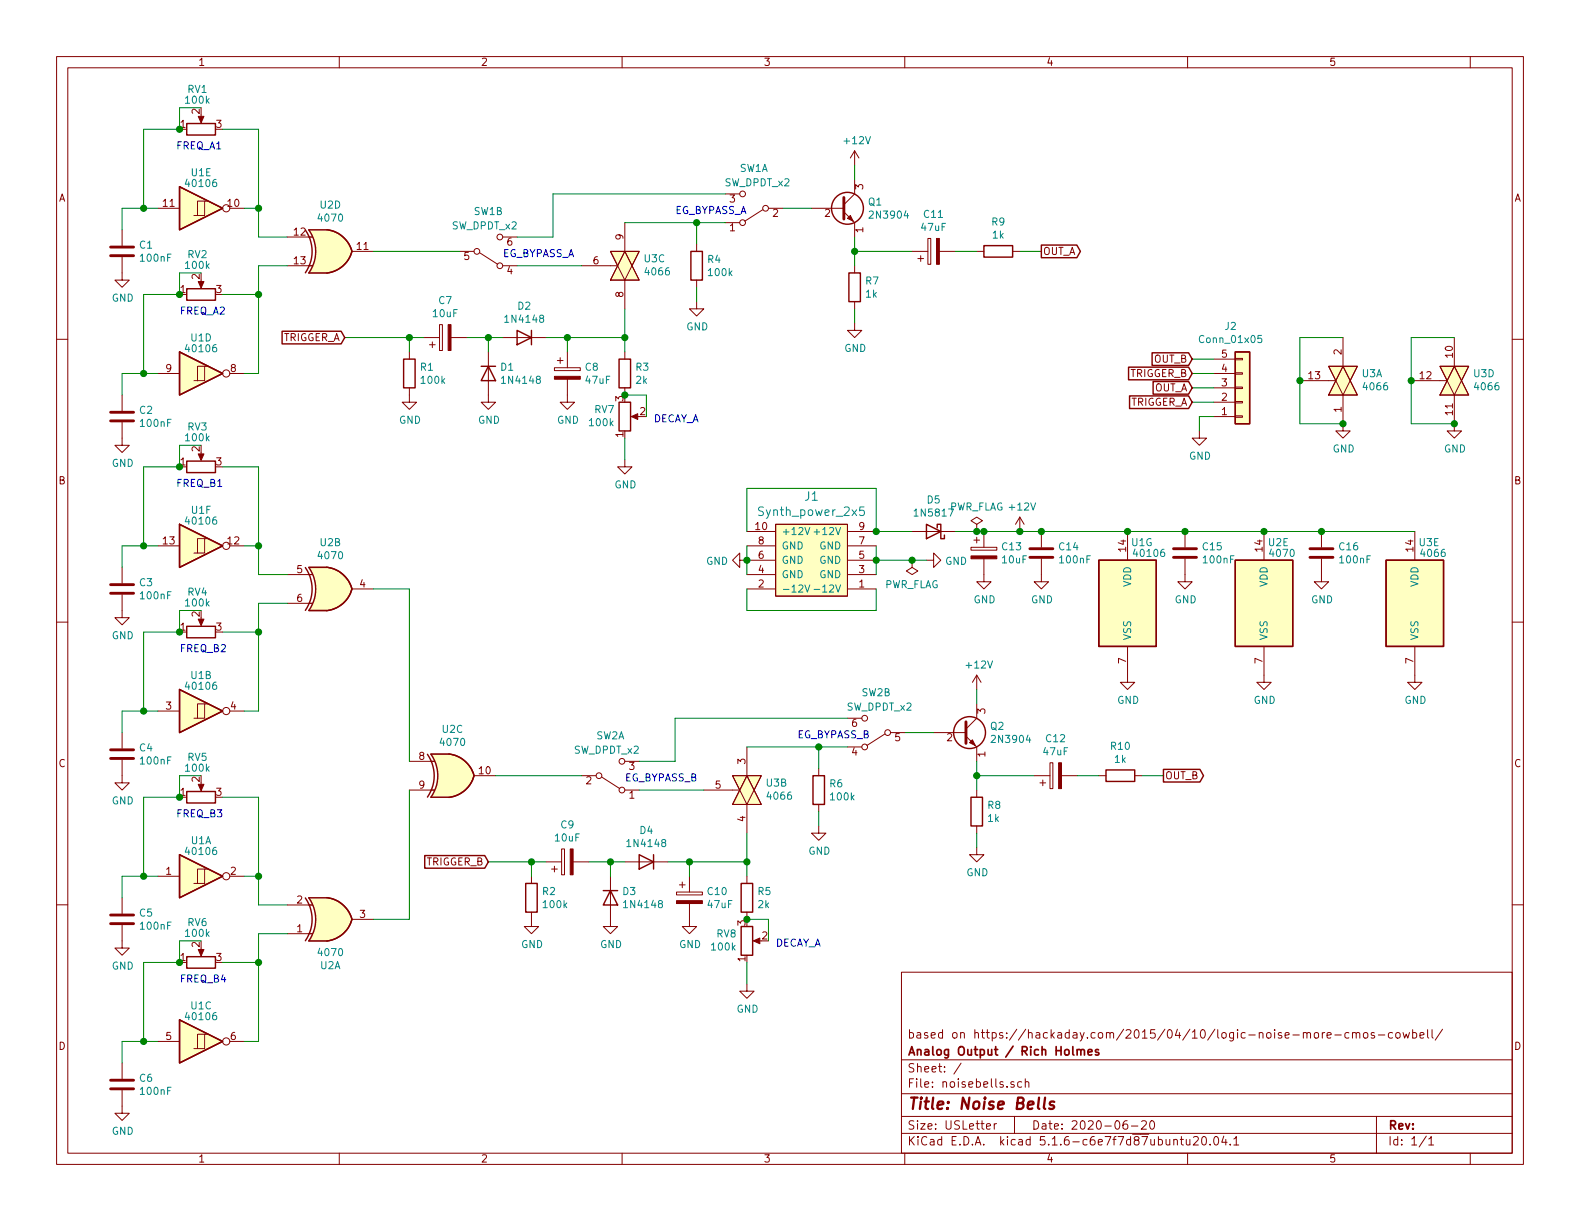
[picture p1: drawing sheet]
<svg xmlns="http://www.w3.org/2000/svg" width="279mm" height="216mm" viewBox="0 0 279 216" stroke-linecap="round" stroke-linejoin="round" font-family="sans-serif">
<g fill="none" stroke="#840000" stroke-width=".18">
<path d="M10 10h259.4v195.9h-259.4zM12 12h255.4v191.9h-255.4zM60 10v2M110 10v2M160 10v2M210 10v2M260 10v2M27.9 36.8h3.8M35.6 20.3v1M36.2 35.6h-1.3v2.5M36.8 35.6h-.6v2.5h-1.9M40.6 36.8h2.6"/>
<path d="M110.5 39.4v5.1M128.3 39.4h2.5M128.3 34.3h2.5M134.9 37.1l-3.2 2M135.9 36.8h2.5M143.5 36.8h5.7M149.2 37.5l1.9 1.9v2.5M151.1 26.7v2.5M151.1 31.8v2.5l-1.9 1.9M151.1 26.7l-.7 1.2M151.1 26.7l.8 1.2M10 60h2"/>
<path d="M21.6 45.5v4h1.3l-1.3 1.3-1.3-1.3h1.3M21.6 40.6v2.8M35.6 49.5v1M50.8 47h4.4M50.8 41.9h4.4M62.2 44.5h3.8M74.9 59.7h2.8M77.7 57.4h.5v4.6h-.5zM79.8 59.7h2.7M81.3 44.5h2.5M84.8 44.7l3.2 2M88.9 47h2.5"/>
<path d="M88.9 41.9h2.5M88.9 59.7h7.6M102.9 47h6.3M107.9 44.5h5.1l-2.5 5zM110.5 44.5l2.5 5h-5.1zM110.5 49.5v5.1M123.2 53.3v1.3h1.3l-1.3 1.3-1.3-1.3h1.3M123.2 43.2v1.3M123.2 49.5v1.3M151.1 57.2v1.2h1.3l-1.3 1.3-1.2-1.3h1.2M151.1 47v1.3M151.1 53.3v1.3"/>
<path d="M161.3 44.5h2.8M162.3 45.7h1M162.8 45.2v1M164.1 42.2h.5v4.5h-.5zM166.1 44.5h2.8M172.7 44.5h1.3M179.1 44.5h1.2M237.5 59.7v5.1M257.2 59.7v5.1M267.4 60h2M21.6 74.7v4h1.3l-1.3 1.3-1.3-1.3h1.3M21.6 69.9v2.7"/>
<path d="M27.9 66h3.8M36.2 64.8h-1.3v2.5M36.8 64.8h-.6v2.5h-1.9M40.6 66h2.6M72.4 68.6v2.5h1.3l-1.3 1.3-1.3-1.3h1.3M72.4 62.2v1.3M75.9 61h1.1M76.5 60.5v1M86.4 62.2v8.9h1.2l-1.2 1.3-1.3-1.3h1.3M98 65h4.6v.5h-4.6zM98.6 63.8h1M99.1 63.2v1.1"/>
<path d="M100.3 67.1v4h1.3l-1.3 1.3-1.2-1.3h1.2M100.3 62.2v2.8M110.5 62.2v1.3M110.5 68.6v1.3M112 73.7h1M212.1 76.2v1.3h1.3l-1.3 1.2-1.3-1.2h1.3M214.6 73.7h3.8M214.6 71.1h3.8M214.6 68.6h3.8M214.6 66h3.8M214.6 63.5h3.8M218.4 63.4h1.3v.2h-1.3z"/>
<path d="M218.4 65.9h1.3v.3h-1.3zM218.4 71h1.3v.2h-1.3zM218.4 73.5h1.3v.3h-1.3zM218.4 68.5h1.3v.2h-1.3zM229.9 67.3h6.3M234.9 64.8h5.1l-2.5 5.1zM237.5 69.9v6.3h1.3l-1.3 1.3-1.3-1.3h1.3M237.5 64.8l2.5 5.1h-5.1zM249.6 67.3h6.3M254.6 64.8h5.1l-2.5 5.1zM257.2 69.9v6.3h1.2l-1.2 1.3-1.3-1.3h1.3M257.2 64.8l2.5 5.1h-5.1z"/>
<path d="M27.9 96.5h3.8M35.6 80v1M36.2 95.3h-1.3v2.5M36.8 95.3h-.6v2.5h-1.9M40.6 96.5h2.6M110.5 81.3v1.3h1.3l-1.3 1.2-1.3-1.2h1.3M130.8 99.1v-1.3l-1.3 1.3 1.3 1.2v-1.2h6.4M132.1 96.5h5.1M132.1 94h5.1M137.2 92.7h12.7v12.7h-12.7zM149.9 96.5h5M149.9 94h5"/>
<path d="M149.9 99.1h5M161.3 99.1v1.2l1 .7-1 .6-1-.6 1-.7M161.3 99.1h.1M161.3 94h7.6M163.8 99.1h1.3v1.2l1.3-1.2-1.3-1.3v1.3M171.7 96.8h4.6v.5h-4.6zM172.2 95.5h1M172.7 92.7l1-.6-1-.7-1 .7 1 .6v1.3M172.7 94h.1M172.7 95v1M174 98.8v4.1h1.3l-1.3 1.2-1.3-1.2h1.3M174 94v2.8"/>
<path d="M180.3 91.4l-.7 1.3M180.3 91.4v2.6M180.3 91.4l.8 1.3M184.1 98.8v4.1h1.3l-1.3 1.2-1.2-1.2h1.2M184.1 94v2.8M199.4 94v5.1M209.5 98.8v4.1h1.3l-1.3 1.2-1.2-1.2h1.2M209.5 94v2.8M223.5 94v5.1M233.7 98.8v4.1h1.2l-1.2 1.2-1.3-1.2h1.3M233.7 94v2.8M250.2 94v5.1"/>
<path d="M10 110h2M21.6 105.2v4h1.3l-1.3 1.3-1.3-1.3h1.3M21.6 100.3v2.8M35.6 109.2v1M50.8 106.7h4.4M50.8 101.6h4.4M62.2 104.1h3.8M132.1 101.6h5.1M132.1 104.1h5.1M149.9 101.6h5M149.9 104.1h5M172.7 119.4v2.5"/>
<path d="M172.7 119.4l-.7 1.3M172.7 119.4l.8 1.3M199.4 114.3v6.4h1.3l-1.3 1.2-1.3-1.2h1.3M223.5 114.3v6.4h1.3l-1.3 1.2-1.3-1.2h1.3M250.2 114.3v6.4h1.3l-1.3 1.2-1.3-1.2h1.3M267.4 110h2M21.6 134.4v4h1.3l-1.3 1.3-1.3-1.3h1.3M21.6 129.5v2.8M27.9 125.7h3.8M35.6 138.4v1M36.2 124.5h-1.3v2.5M36.8 124.5h-.6v2.5h-1.9"/>
<path d="M40.6 125.7h2.6M72.4 139.7h4.4M72.4 134.6h4.4M83.8 137.2h3.8M102.9 137.2h2.5M106.4 137.4l3.2 2M110.5 139.7h2.5M110.5 134.6h2.5M124.5 139.7h6.3M129.5 137.2h5.1l-2.5 5zM132.1 137.2l2.5 5h-5.1zM132.1 132.1v5.1"/>
<path d="M144.8 135.9v1.3M149.9 132.1h2.5M149.9 127h2.5M156.5 129.8l-3.2 2M157.5 129.5h2.5M165.1 129.5h5.7M170.8 130.2l1.9 1.9v2.5M172.7 124.5v2.5l-1.9 1.9M172.7 139.7v1.3M182.9 137.2h2.8M183.9 138.4h1M184.4 137.9v1"/>
<path d="M185.7 134.9h.5v4.5h-.5zM187.7 137.2h2.8M194.3 137.2h1.3M200.7 137.2h1.2M10 160h2M21.6 158.8v2.7M27.9 154.9h3.8M36.2 153.7h-1.3v2.5M36.8 153.7h-.6v2.5h-1.9M40.6 154.9h2.6M94 154.9v1.3M96.5 152.4h2.8"/>
<path d="M97.5 153.7h1.1M98 153.2v1M99.3 150.1h.5v4.6h-.5zM101.3 152.4h2.8M107.9 154.9v8.9h1.3l-1.3 1.3-1.2-1.3h1.2M110.5 152.4h7.6M119.6 157.7h4.6v.5h-4.6zM120.1 156.5h1.1M120.6 156v1M121.9 159.8v4h1.3l-1.3 1.3-1.3-1.3h1.3M121.9 154.9v2.8M132.1 142.2v5.1"/>
<path d="M132.1 154.9v1.3M144.8 146.1v1.2h1.2l-1.2 1.3-1.3-1.3h1.3M144.8 142.2v1.3M172.7 149.9v1.2h1.3l-1.3 1.3-1.3-1.3h1.3M172.7 146.1v1.2M267.4 160h2M21.6 163.6v4h1.3l-1.3 1.3-1.3-1.3h1.3M35.6 167.6v1.1M50.8 160h4.4M50.8 165.1h4.4M62.2 162.6h3.8M94 161.3v2.5h1.2l-1.2 1.3-1.3-1.3h1.3"/>
<path d="M132.1 174v1.3h1.2l-1.2 1.2-1.3-1.2h1.3M132.1 161.3v1.3M133.6 166.4h1M159.4 171.9h108v32h-108zM21.6 192.8v4.1h1.3l-1.3 1.2-1.3-1.2h1.3M21.6 188v2.8M27.9 184.2h3.8M36.2 182.9h-1.3v2.5M36.8 182.9h-.6v2.5h-1.9M40.6 184.2h2.6M159.4 197.4h108M159.4 193.4h108"/>
<path d="M159.4 187.4h108M170 188l-1.3 1.9M174.4 199.2l.8-.2-.1-.2-.4-.1-.3 .2 .1 .7h.6M175.8 198.7v1M176.2 198.7l-.3 .1-.1 .2M179.3 191.3h-.4l-.2 .2 .1 .2 .5 .1v.4h-.6M179.4 197.4v3M180.7 191.3h-.5l-.2 .2v.6l.2 .2 .5-.1M181.3 191.4l.2-.1h.4v1M181.3 190.8v1.5M199.3 198.2a.62 .62 0 0 0-.7 .6l.1 .7 .2 .2 .5-.2v-.5l-.1-.2h-.4l-.3 .2M200.1 199.1h1.1"/>
<path d="M201.9 198.3l.2-.1h.3l.3 .1v.3v.2l-.9 .9h.9M203.5 198.2h.2a.8 .8 0 0 1 .5 .7 .8 .8 0 0 1-.5 .8 1 1 0 0 1-.2-1.5zM230.5 182.7l.2-.1 .3 .1 .1 .9M231.1 182.8l.2-.2 .4 .1v.9M232.5 182.7l.2-.1 .4 .1v.7l-.2 .2-.4-.2zM233.8 182.6v1M234.3 182.6l-.3 .1-.2 .2M234.7 183.1l.7-.2-.1-.2-.4-.1-.2 .2v.7h.6M236 183h1.2M238.5 182.7l-.4-.1-.3 .3 .1 .5 .2 .2 .4-.1M239.2 182.7a.37 .37 0 0 1 .6 .1v.8M239.2 182.6v1"/>
<path d="M239.8 182.8l.2-.2 .4 .1 .1 .9M241.2 182.7l.2-.1 .4 .1 .1 .6-.1 .2-.4 .1-.2-.2zM243 182.7l-.3-.1-.2 .2v.2l.5 .1v.4h-.5M243.4 197.4v6.5M243.7 183h1.2M246.3 182.7l-.5-.1-.3 .3 .1 .5 .2 .2 .5-.1M246.9 182.7l.2-.1 .4 .1v.7l-.2 .2-.4-.2zM248.1 182.6l.3 1 .3-.7 .2 .7 .4-1M249.8 182.7l.4-.1 .3 .3-.1 .5-.2 .2-.4-.1M249.8 182.1v1.5M251.1 183.1l.7-.2-.1-.2-.4-.1-.2 .2 .1 .7h.5M252.5 182.1v1.3l.2 .2"/>
<path d="M253.2 182.1v1.3l.2 .2M255.1 182l-1.3 1.9M60 203.9v2M110 203.9v2M159.4 200.4h108M160 203.9v2M207.6 201.6l.2-.1h.3l.1 1M208.7 201.5h.6M208.9 201v1.3l.4 .2M209.8 201.5l.1 .9 .3 .1 .2-.2M210 203.9v2M210.4 201.5v1"/>
<path d="M211 201.1l.3-.1h.3l.3 .4-.9 1.1h.9M212.6 201.1l.4-.1a.94 .94 0 0 1 0 1.5l-.5-.3v-.7zM214 202.3v.2M214.8 201h.2a.8 .8 0 0 1 .5 .7 .8 .8 0 0 1-.5 .8 1 1 0 0 1-.2-1.5zM216.4 200.9l-.3 1.1h.9M216.8 201.5v1M217.6 202.3v.2M218.2 201.4l.4-.4v1.5M218.2 202.5h.8M252.2 200.9l-1.2 1.9M252.7 201.4l.4-.4v1.5M252.7 202.5h.8"/>
<path d="M260 203.9v2"/>
<circle cx="40" cy="36.8" r=".63"/>
<circle cx="131.3" cy="39.4" r=".51"/>
<circle cx="131.3" cy="34.3" r=".51"/>
<circle cx="135.4" cy="36.8" r=".51"/>
<circle cx="84.3" cy="44.5" r=".51"/>
<circle cx="88.4" cy="47" r=".51"/>
<circle cx="88.4" cy="41.9" r=".51"/>
<circle cx="40" cy="66" r=".63"/>
<circle cx="40" cy="96.5" r=".63"/>
<circle cx="40" cy="125.7" r=".63"/>
<circle cx="105.9" cy="137.2" r=".51"/>
<circle cx="110" cy="134.6" r=".51"/>
<circle cx="110" cy="139.7" r=".51"/>
<circle cx="152.9" cy="132.1" r=".51"/>
<circle cx="152.9" cy="127" r=".51"/>
<circle cx="157" cy="129.5" r=".51"/>
<circle cx="40" cy="154.9" r=".63"/>
<circle cx="40" cy="184.1" r=".63"/>
</g>
<path d="M184.8 194.1l-.2 1.7 .2 .3M186.4 194.8h-.4h-.2l-.2 .3 .3 .3 .4 .1 .1 .3-.1 .2-.2 .1-.6-.1" fill="none" stroke="#840000" stroke-width=".41"/>
<path d="M190.5 185.7l.1-.1a.37 .37 0 0 1 .5 .2v.8M190.5 185.6v1M191.1 185.8l.2-.2h.4l.1 1M192.4 186.1l.7-.2v-.3h-.5l-.2 .2 .1 .7h.6M194.3 185.6h-.4l-.2 .2 .1 .2 .5 .1v.4h-.6" fill="none" stroke="#840000" stroke-width=".3"/>
<g fill="none" stroke="#840000" stroke-width=".25">
<path d="M31.7 33l7.7 3.8-7.7 3.8zM33 21.8h5.1v2.1h-5.1zM33 51.1h5.1v2h-5.1zM49.9 58.6h10.4l.7 1.1-.7 1.1h-10.4zM54 40.7a6.6 6.6 0 0 1 0 7.5M54.6 40.6h3.2a5.2 5.2 0 0 1 4.4 3.8M54.6 40.7a6.6 6.6 0 0 1 0 7.5M62.2 44.5a5.2 5.2 0 0 1-4.4 3.8h-3.2M91.4 58.4l2.6 1.3-2.6 1.3zM94 58.4v2.6M122.2 44.5h2v5h-2zM150.1 48.3h2v5h-2z"/>
<path d="M174 43.4h5.1v2.1h-5.1zM184.1 43.3h6.3l.7 1.2-.7 1.1h-6.3zM31.7 62.2l7.7 3.8-7.7 3.9zM71.4 63.5h2v5.1h-2zM85.1 64.8h2.5M86.4 64.8l1.2 2.5h-2.5zM109.5 63.5h2v5.1h-2zM109.5 71.1h2v5.1h-2zM199.6 64.9h10.6l.6 1.1-.6 1.2h-10.6zM199.7 70h10.5l.6 1.1-.6 1.1h-10.5zM203.7 62.4h6.5l.6 1.1-.6 1.1h-6.5zM203.9 67.5h6.3l.6 1.1-.6 1.1h-6.3z"/>
<path d="M218.4 62.2h2.6v12.7h-2.6zM31.7 92.7l7.7 3.8-7.7 3.8zM33 81.5h5.1v2.1h-5.1zM163.8 92.7l2.6 1.3-2.6 1.3zM165.7 93.3v-.6h.7v2.6h.6v-.7M194.3 99.1h10.2v15.2h-10.2zM218.4 99.1h10.2v15.2h-10.2zM245.1 99.1h10.2v15.2h-10.2zM33 110.7h5.1v2.1h-5.1zM54 100.4a6.6 6.6 0 0 1 0 7.5M54.6 100.3h3.2a5.2 5.2 0 0 1 4.4 3.8M54.6 100.4a6.6 6.6 0 0 1 0 7.5"/>
<path d="M62.2 104.2a5.2 5.2 0 0 1-4.4 3.8h-3.2M31.7 121.9l7.7 3.8-7.7 3.8zM33 140h5.1v2h-5.1zM75.6 133.4a6.6 6.6 0 0 1 0 7.5M76.2 133.4l3.2-.1a5.2 5.2 0 0 1 4.4 3.8M76.2 133.4a6.6 6.6 0 0 1 0 7.5M83.8 137.2a5.2 5.2 0 0 1-4.4 3.8h-3.2M143.8 137.2h2v5h-2zM195.6 136.1h5.1v2.1h-5.1zM205.7 136h6.5l.6 1.2-.6 1.1h-6.5zM31.7 151.1l7.7 3.8-7.7 3.9zM54 158.8a6.6 6.6 0 0 1 0 7.5"/>
<path d="M54.6 158.8h3.2M54.6 158.8a6.6 6.6 0 0 1 0 7.5M57.8 158.7a5.2 5.2 0 0 1 4.4 3.8M75.1 151.3h10.6l.7 1.1-.7 1.1h-10.6zM93 156.2h2v5.1h-2zM106.7 157.5h2.5M107.9 157.5l1.3 2.5h-2.5zM113 151.1l2.6 1.3-2.6 1.3zM115.6 151.1v2.6M131.1 156.2h2v5.1h-2zM171.7 141h2v5.1h-2zM33 169.2h5.1v2h-5.1z"/>
<path d="M54.6 166.4h3.2M62.2 162.6a5.2 5.2 0 0 1-4.4 3.8M131.1 163.8h2v5.1h-2zM31.7 180.3l7.7 3.9-7.7 3.8z"/>
<circle cx="149.9" cy="36.8" r="2.82"/>
<circle cx="171.4" cy="129.5" r="2.82"/>
</g>
<g fill="#840000" stroke="#840000" stroke-width=".18">
<path d="M187.2 134.9h.5v4.5h-.5z"/>
<path d="M35.1 80.3h1l-.5 1.1z"/>
<path d="M165.6 42.2h.5v4.5h-.5z"/>
<path d="M171.4 131.3l.6-.5 .5 1z"/>
<path d="M149.9 38.6l.5-.5 .5 1z"/>
<path d="M35.1 167.9h1l-.5 1.1z"/>
<path d="M100.8 150.1h.5v4.6h-.5z"/>
<path d="M119.6 159.3h4.6v.5h-4.6z"/>
<path d="M133.2 166.4l1.2-.5v1z"/>
<path d="M35.1 138.7h1l-.5 1.1z"/>
<path d="M35.1 109.5h1l-.5 1.1z"/>
<path d="M98 66.5h4.6v.6h-4.6z"/>
<path d="M79.2 57.4h.6v4.6h-.6z"/>
<path d="M35.1 49.8h1l-.5 1.1z"/>
<path d="M35.1 20.6h1l-.5 1.1z"/>
<path d="M171.7 98.3h4.6v.5h-4.6z"/>
<path d="M111.6 73.7l1.2-.5v1z"/>
</g>
<g fill="none" stroke="#840000" stroke-width=".51">
<path d="M149.2 34.9v3.8M19.6 45.2h4M19.6 43.7h4M19.6 74.4h4M19.6 72.9h4M182.1 98.6h4.1M182.1 97h4.1M207.5 98.6h4.1M207.5 97h4.1M231.6 98.6h4.1M231.6 97h4.1M19.6 104.9h4"/>
<path d="M19.6 103.4h4M19.6 134.1h4M19.6 132.6h4M170.8 127.6v3.8M19.6 163.3h4M19.6 161.8h4M19.6 192.5h4M19.6 191h4"/>
</g>
<g fill="#ffffc2" stroke="#ffffc2" stroke-width=".18">
<path d="M57.8 100.3a5.2 5.2 0 0 1 4.4 3.8l-5 1.4z"/>
<path d="M57.2 102.8l5 1.4a5.2 5.2 0 0 1-4.4 3.8z"/>
<path d="M54.6 108h3.2z"/>
<path d="M54.6 100.3h3.2z"/>
<path d="M54.6 100.3h3.2v7.7h-3.2a6.7 6.7 0 0 0 0-7.7z"/>
<path d="M254.6 64.8h5.1l-2.5 5.1z"/>
<path d="M257.2 64.8l2.5 5.1h-5.1z"/>
<path d="M234.9 64.8h5.1l-2.5 5.1z"/>
<path d="M237.5 64.8l2.5 5.1h-5.1z"/>
<path d="M218.4 62.2h2.6v12.7h-2.6z"/>
<path d="M107.9 44.5h5.1l-2.5 5z"/>
<path d="M110.5 44.5l2.5 5h-5.1z"/>
<path d="M31.7 62.2l7.7 3.8-7.7 3.9z"/>
<path d="M31.7 33l7.7 3.8-7.7 3.8z"/>
<path d="M31.7 151.1l7.7 3.8-7.7 3.9z"/>
<path d="M31.7 180.3l7.7 3.9-7.7 3.8z"/>
<path d="M79.4 133.3a5.2 5.2 0 0 1 4.4 3.8l-5 1.4z"/>
<path d="M78.8 135.8l5 1.4a5.2 5.2 0 0 1-4.4 3.8z"/>
<path d="M76.2 141h3.2z"/>
<path d="M76.2 133.4h3.2z"/>
<path d="M76.2 133.4h3.2v7.6h-3.2a6.7 6.7 0 0 0 0-7.6z"/>
<path d="M57.2 161.2l5 1.4a5.2 5.2 0 0 1-4.4 3.8z"/>
<path d="M57.8 158.7a5.2 5.2 0 0 1 4.4 3.8l-5 1.4z"/>
<path d="M54.6 158.8h3.2z"/>
<path d="M54.6 166.4h3.2z"/>
<path d="M54.6 158.8h3.2v7.6h-3.2a6.6 6.6 0 0 0 0-7.6z"/>
<path d="M31.7 121.9l7.7 3.8-7.7 3.8z"/>
<path d="M31.7 92.7l7.7 3.8-7.7 3.8z"/>
<path d="M129.5 137.2h5.1l-2.5 5z"/>
<path d="M132.1 137.2l2.5 5h-5.1z"/>
<path d="M57.8 40.6a5.2 5.2 0 0 1 4.4 3.8l-5 1.4z"/>
<path d="M57.2 43.1l5 1.4a5.2 5.2 0 0 1-4.4 3.8z"/>
<path d="M54.6 48.3h3.2z"/>
<path d="M54.6 40.6h3.2z"/>
<path d="M54.6 40.6h3.2v7.7h-3.2a6.7 6.7 0 0 0 0-7.7z"/>
<path d="M137.2 92.7h12.7v12.7h-12.7z"/>
<path d="M218.4 99.1h10.2v15.2h-10.2z"/>
<path d="M194.3 99.1h10.2v15.2h-10.2z"/>
<path d="M245.1 99.1h10.2v15.2h-10.2z"/>
</g>
<path d="M223.1 59.3h-.6l-.1 .6 .2-.1 .4 .1 .1 .6-.2 .1-.5-.1M142.3 93.3l.5 1.2 .4-1.2M144 94.1h1M152.8 89.6h-.7l-.1 .7 .2-.1 .5 .1 .2 .2-.1 .5-.2 .2h-.4l-.2-.2M142.3 103.4l.5 1.3 .4-1.3M144 104.2h1" fill="none" stroke="#008484" stroke-width=".18"/>
<g fill="none" stroke="#008400" stroke-width=".18">
<path d="M35.6 19.1h-3.9v3.8h-6.3v13.9M27.9 36.8h-6.3v3.8M39.4 22.9h6.3v19h5.1M43.2 36.8h2.5M110.5 39.4h17.8M123.2 39.4v3.8M128.3 34.3h-30.5v7.6h-6.4M138.4 36.8h5.1M151.1 29.2v2.6M35.6 48.3h-3.9v3.8h-6.3v13.9M39.4 52.1h6.3M50.8 47h-5.1v19h-2.5"/>
<path d="M61 59.7h13.9M66 44.5h15.3M72.4 59.7v2.5M82.5 59.7h6.4M86.4 59.7v2.5M91.4 47h11.5M96.5 59.7h14M100.3 59.7v2.5M110.5 54.6v7.6M123.2 50.8v2.5M151.1 41.9v5.1M151.1 54.6v2.6"/>
<path d="M151.1 44.5h10.2M168.9 44.5h3.8M180.3 44.5h3.8M237.5 59.7h-7.6v15.2h7.6M257.2 59.7h-7.6v15.2h7.6M27.9 66h-6.3v3.9M35.6 78.7h-3.9v3.9h-6.3v13.9M110.5 69.9h3.8v3.8M110.5 77.5v3.8M210.8 71.1h3.8M210.8 66h3.8M210.8 68.6h3.8"/>
<path d="M210.8 63.5h3.8M214.6 73.7h-2.5v2.5M27.9 96.5h-6.3v3.8M39.4 82.6h6.3v19h5.1M43.2 96.5h2.5M132.1 94v-7.6h22.8v7.6h6.4M132.1 96.5v5.1M154.9 96.5v5.1M154.9 99.1h8.9M168.9 94h81.3M35.6 108h-3.9v3.8h-6.3v13.9M39.4 111.8h6.3"/>
<path d="M50.8 106.7h-5.1v19h-2.5M66 104.1h6.4v30.5M132.1 104.1v3.9h22.8v-3.9M27.9 125.7h-6.3v3.8M35.6 137.2h-3.9v3.8h-6.3v13.9M72.4 139.7v22.9h-6.4M87.6 137.2h15.3M113 139.7h11.5M132.1 132.1h17.8M144.8 132.1v3.8M149.9 127h-30.5v7.6h-6.4M160 129.5h5.1"/>
<path d="M172.7 137.2h10.2M172.7 121.9v2.6M172.7 134.6v5.1M190.5 137.2h3.8M201.9 137.2h3.8M27.9 154.9h-6.3v3.9M39.4 141h6.3v19h5.1M43.2 154.9h2.5M86.4 152.4h10.1M94 152.4v2.5M104.1 152.4h6.4M107.9 152.4v2.5"/>
<path d="M118.1 152.4h14M121.9 152.4v2.5M132.1 147.3v7.6M144.8 143.5v2.6M172.7 147.3v2.6M35.6 166.4h-3.9v3.8h-6.3v14M39.4 170.2h6.3M50.8 165.1h-5.1v19.1h-2.5M132.1 170.2v3.8M132.1 162.6h3.8v3.8M27.9 184.2h-6.3v3.8"/>
</g>
<g fill="#008400" stroke="#008400" stroke-width=".25">
<circle cx="132.1" cy="162.6" r=".51"/>
<circle cx="45.7" cy="170.2" r=".51"/>
<circle cx="25.4" cy="184.2" r=".51"/>
<circle cx="25.4" cy="66" r=".51"/>
<circle cx="161.3" cy="99.1" r=".51"/>
<circle cx="132.1" cy="99.1" r=".51"/>
<circle cx="25.4" cy="96.5" r=".51"/>
<circle cx="25.4" cy="36.8" r=".51"/>
<circle cx="45.7" cy="52.1" r=".51"/>
<circle cx="31.8" cy="22.9" r=".51"/>
<circle cx="154.9" cy="94" r=".51"/>
<circle cx="45.7" cy="36.8" r=".51"/>
<circle cx="45.7" cy="154.9" r=".51"/>
<circle cx="180.3" cy="94" r=".51"/>
<circle cx="31.8" cy="170.2" r=".51"/>
<circle cx="172.7" cy="94" r=".51"/>
<circle cx="110.5" cy="69.9" r=".51"/>
<circle cx="110.5" cy="59.7" r=".51"/>
<circle cx="172.7" cy="137.2" r=".51"/>
<circle cx="31.8" cy="82.6" r=".51"/>
<circle cx="94" cy="152.4" r=".51"/>
<circle cx="45.7" cy="96.5" r=".51"/>
<circle cx="151.1" cy="44.5" r=".51"/>
<circle cx="257.2" cy="74.9" r=".51"/>
<circle cx="144.8" cy="132.1" r=".51"/>
<circle cx="237.5" cy="74.9" r=".51"/>
<circle cx="249.6" cy="67.3" r=".51"/>
<circle cx="45.7" cy="111.8" r=".51"/>
<circle cx="229.9" cy="67.3" r=".51"/>
<circle cx="123.2" cy="39.4" r=".51"/>
<circle cx="25.4" cy="125.7" r=".51"/>
<circle cx="132.1" cy="152.4" r=".51"/>
<circle cx="31.8" cy="111.8" r=".51"/>
<circle cx="154.9" cy="99.1" r=".51"/>
<circle cx="100.3" cy="59.7" r=".51"/>
<circle cx="121.9" cy="152.4" r=".51"/>
<circle cx="86.4" cy="59.7" r=".51"/>
<circle cx="72.4" cy="59.7" r=".51"/>
<circle cx="108" cy="152.4" r=".51"/>
<circle cx="31.8" cy="141" r=".51"/>
<circle cx="174" cy="94" r=".51"/>
<circle cx="184.2" cy="94" r=".51"/>
<circle cx="199.4" cy="94" r=".51"/>
<circle cx="25.4" cy="154.9" r=".51"/>
<circle cx="209.6" cy="94" r=".51"/>
<circle cx="223.5" cy="94" r=".51"/>
<circle cx="31.8" cy="52.1" r=".51"/>
<circle cx="233.7" cy="94" r=".51"/>
</g>
<text font-size="2.8" fill="#840000" x="160.4" y="196.2">Title: Noise Bells</text>
<g font-size="2.1" fill="#008484">
<text x="142.3" y="88.5">J1</text>
<text x="134.5" y="91.2">Synth_power_2x5</text>
</g>
<g font-size="2.1" fill="#840000">
<text x="160.4" y="183.6">based on https://hackaday.com/2015/04/10/logic-noise-more-cmos-cowbell/</text>
<text x="160.4" y="189.6">Sheet: /</text>
<text x="160.4" y="186.6">Analog Output / Rich Holmes</text>
<text x="160.4" y="192.3">File: noisebells.sch</text>
<text x="160.4" y="202.5">KiCad E.D.A. kicad 5.1.6-c6e7f7d87ubuntu20.04.1</text>
<text x="160.4" y="199.7">Size: USLetter</text>
<text x="182.4" y="199.7">Date: 2020-06-20</text>
<text x="245.4" y="199.7">Rev:</text>
<text x="245.4" y="202.5">Id: 1/1</text>
</g>
<g font-size="1.8" fill="#840000">
<text x="35" y="11.6">1</text>
<text x="85" y="11.6">2</text>
<text x="135" y="11.6">3</text>
<text x="185" y="11.6">4</text>
<text x="235" y="11.6">5</text>
<text x="31.9" y="22.6">1</text>
<text x="35.3" y="20.2" transform="rotate(-90 35.3 20.2)">2</text>
<text x="38.3" y="22.6">3</text>
<text x="10.4" y="35.6">A</text>
<text x="129.1" y="35.8">3</text>
<text x="152.7" y="33.5" transform="rotate(-90 152.7 33.5)">3</text>
<text x="267.8" y="35.6">A</text>
<text x="28.9" y="36.6">11</text>
<text x="40.3" y="36.6">10</text>
<text x="52" y="41.7">12</text>
<text x="129.1" y="40.9">1</text>
<text x="136.7" y="38.4">2</text>
<text x="145.9" y="38.4">2</text>
<text x="152.7" y="41.1" transform="rotate(-90 152.7 41.1)">1</text>
<text x="52" y="46.7">13</text>
<text x="63.2" y="44.2">11</text>
<text x="82.1" y="46">5</text>
<text x="89.7" y="43.4">6</text>
<text x="104.9" y="46.7">6</text>
<text x="110.2" y="42.4" transform="rotate(-90 110.2 42.4)">9</text>
<text x="184.4" y="45.1">OUT_A</text>
<text x="31.9" y="51.8">1</text>
<text x="35.3" y="49.4" transform="rotate(-90 35.3 49.4)">2</text>
<text x="38.3" y="51.8">3</text>
<text x="89.7" y="48.5">4</text>
<text x="110.2" y="52.6" transform="rotate(-90 110.2 52.6)">8</text>
<text x="29.4" y="65.8">9</text>
<text x="40.8" y="65.8">8</text>
<text x="49.9" y="60.3">TRIGGER_A</text>
<text x="204" y="64.1">OUT_B</text>
<text x="216.1" y="65.8">4</text>
<text x="216.1" y="63.2">5</text>
<text x="237.2" y="62.7" transform="rotate(-90 237.2 62.7)">2</text>
<text x="256.9" y="63.2" transform="rotate(-90 256.9 63.2)">10</text>
<text x="110.2" y="71" transform="rotate(-90 110.2 71)">3</text>
<text x="199.7" y="71.8">TRIGGER_A</text>
<text x="199.7" y="66.7">TRIGGER_B</text>
<text x="204" y="69.2">OUT_A</text>
<text x="216.1" y="70.9">2</text>
<text x="216.1" y="68.3">3</text>
<text x="231.4" y="67.1">13</text>
<text x="251.1" y="67.1">12</text>
<text x="110.2" y="77.3" transform="rotate(-90 110.2 77.3)">1</text>
<text x="113.2" y="73.4">2</text>
<text x="216.1" y="73.4">1</text>
<text x="237.2" y="72.9" transform="rotate(-90 237.2 72.9)">1</text>
<text x="256.9" y="73.4" transform="rotate(-90 256.9 73.4)">11</text>
<text x="31.9" y="82.3">1</text>
<text x="35.3" y="79.9" transform="rotate(-90 35.3 79.9)">2</text>
<text x="38.3" y="82.3">3</text>
<text x="10.4" y="85.6">B</text>
<text x="267.8" y="85.6">B</text>
<text x="133.7" y="93.7">10</text>
<text x="151.9" y="93.7">9</text>
<text x="28.9" y="96.3">13</text>
<text x="40.3" y="96.3">12</text>
<text x="52.5" y="101.3">5</text>
<text x="134.1" y="101.3">4</text>
<text x="134.1" y="98.8">6</text>
<text x="134.1" y="96.3">8</text>
<text x="151.9" y="101.3">3</text>
<text x="151.9" y="98.8">5</text>
<text x="151.9" y="96.3">7</text>
<text x="199.1" y="97.5" transform="rotate(-90 199.1 97.5)">14</text>
<text x="223.3" y="97.5" transform="rotate(-90 223.3 97.5)">14</text>
<text x="249.9" y="97.5" transform="rotate(-90 249.9 97.5)">14</text>
<text x="52.5" y="106.4">6</text>
<text x="63.7" y="103.9">4</text>
<text x="134.1" y="103.9">2</text>
<text x="151.9" y="103.9">1</text>
<text x="31.9" y="111.5">1</text>
<text x="35.3" y="109.1" transform="rotate(-90 35.3 109.1)">2</text>
<text x="38.3" y="111.5">3</text>
<text x="199.1" y="117.3" transform="rotate(-90 199.1 117.3)">7</text>
<text x="223.3" y="117.3" transform="rotate(-90 223.3 117.3)">7</text>
<text x="249.9" y="117.3" transform="rotate(-90 249.9 117.3)">7</text>
<text x="29.4" y="125.5">3</text>
<text x="40.8" y="125.5">4</text>
<text x="150.6" y="128.5">6</text>
<text x="158.3" y="131.1">5</text>
<text x="167.5" y="131.1">2</text>
<text x="174.2" y="126.2" transform="rotate(-90 174.2 126.2)">3</text>
<text x="10.4" y="135.6">C</text>
<text x="74.1" y="134.4">8</text>
<text x="84.8" y="136.9">10</text>
<text x="111.3" y="136.1">3</text>
<text x="131.8" y="135.1" transform="rotate(-90 131.8 135.1)">3</text>
<text x="150.6" y="133.6">4</text>
<text x="174.2" y="133.8" transform="rotate(-90 174.2 133.8)">1</text>
<text x="206" y="137.8">OUT_B</text>
<text x="267.8" y="135.6">C</text>
<text x="31.9" y="140.7">1</text>
<text x="35.3" y="138.3" transform="rotate(-90 35.3 138.3)">2</text>
<text x="38.3" y="140.7">3</text>
<text x="74.1" y="139.4">9</text>
<text x="103.7" y="138.7">2</text>
<text x="111.3" y="141.2">1</text>
<text x="126.5" y="139.4">5</text>
<text x="131.8" y="145.3" transform="rotate(-90 131.8 145.3)">4</text>
<text x="29.4" y="154.7">1</text>
<text x="40.8" y="154.7">2</text>
<text x="75.3" y="153">TRIGGER_B</text>
<text x="52.5" y="159.8">2</text>
<text x="35.3" y="167.5" transform="rotate(-90 35.3 167.5)">2</text>
<text x="52.5" y="164.8">1</text>
<text x="63.7" y="162.3">3</text>
<text x="131.8" y="163.7" transform="rotate(-90 131.8 163.7)">3</text>
<text x="134.8" y="166.1">2</text>
<text x="31.9" y="169.9">1</text>
<text x="38.3" y="169.9">3</text>
<text x="131.8" y="170" transform="rotate(-90 131.8 170)">1</text>
<text x="10.4" y="185.6">D</text>
<text x="29.4" y="183.9">5</text>
<text x="40.8" y="183.9">6</text>
<text x="267.8" y="185.6">D</text>
<text x="35" y="205.5">1</text>
<text x="85" y="205.5">2</text>
<text x="135" y="205.5">3</text>
<text x="185" y="205.5">4</text>
<text x="235" y="205.5">5</text>
</g>
<g font-size="1.8" fill="#008484">
<text x="33.2" y="16.4">RV1</text>
<text x="32.9" y="18.3">100k</text>
<text x="149.4" y="25.5">+12V</text>
<text x="33.1" y="33.1">40106</text>
<text x="33.9" y="31.2">U1E</text>
<text x="128.2" y="32.9">SW_DPDT_x2</text>
<text x="130.8" y="30.4">SW1A</text>
<text x="56.5" y="39.2">4070</text>
<text x="56.7" y="36.9">U2D</text>
<text x="79.9" y="40.6">SW_DPDT_x2</text>
<text x="83.8" y="38">SW1B</text>
<text x="153.6" y="36.3">Q1</text>
<text x="154.1" y="38.7">2N3904</text>
<text x="163" y="40.8">47uF</text>
<text x="163.4" y="38.5">C11</text>
<text x="175.4" y="39.9">R9</text>
<text x="24.7" y="44">C1</text>
<text x="25" y="46.3">100nF</text>
<text x="32.9" y="47.5">100k</text>
<text x="33.2" y="45.6">RV2</text>
<text x="114" y="46.4">U3C</text>
<text x="125.2" y="46.5">R4</text>
<text x="175.6" y="42.2">1k</text>
<text x="19.8" y="53.3">GND</text>
<text x="77.6" y="53.8">C7</text>
<text x="114.3" y="48.7">4066</text>
<text x="125.4" y="48.8">100k</text>
<text x="153.1" y="50.3">R7</text>
<text x="153.1" y="52.6">1k</text>
<text x="76.7" y="56.1">10uF</text>
<text x="89.6" y="57.1">1N4148</text>
<text x="91.6" y="54.8">D2</text>
<text x="121.4" y="58.4">GND</text>
<text x="216.7" y="58.3">J2</text>
<text x="33.1" y="62.3">40106</text>
<text x="33.8" y="60.4">U1D</text>
<text x="74.4" y="65.6">R1</text>
<text x="88.6" y="65.6">D1</text>
<text x="103.5" y="65.6">C8</text>
<text x="112.5" y="65.6">R3</text>
<text x="149.3" y="62.2">GND</text>
<text x="212.4" y="60.7">Conn_01x05</text>
<text x="74.6" y="67.9">100k</text>
<text x="89" y="67.9">1N4148</text>
<text x="103.7" y="67.9">47uF</text>
<text x="112.5" y="67.9">2k</text>
<text x="240.9" y="66.7">U3A</text>
<text x="241.3" y="69">4066</text>
<text x="260.7" y="66.7">U3D</text>
<text x="261" y="69">4066</text>
<text x="24.7" y="73.2">C2</text>
<text x="25" y="75.5">100nF</text>
<text x="33.2" y="76.1">RV3</text>
<text x="70.6" y="74.9">GND</text>
<text x="84.5" y="74.9">GND</text>
<text x="98.5" y="74.9">GND</text>
<text x="104.4" y="75.4">100k</text>
<text x="105.2" y="73.1">RV7</text>
<text x="19.8" y="82.5">GND</text>
<text x="32.9" y="78">100k</text>
<text x="210.3" y="81.3">GND</text>
<text x="235.7" y="80">GND</text>
<text x="255.3" y="80">GND</text>
<text x="108.7" y="86.4">GND</text>
<text x="164" y="89">D5</text>
<text x="33.1" y="92.8">40106</text>
<text x="33.9" y="90.9">U1F</text>
<text x="138.2" y="94.6">+12V</text>
<text x="144.7" y="94.6">+12V</text>
<text x="162" y="91.3">1N5817</text>
<text x="167.8" y="90.3">PWR_FLAG +12V</text>
<text x="56.5" y="98.9">4070</text>
<text x="56.7" y="96.6">U2B</text>
<text x="124.9" y="99.9">GND</text>
<text x="138.2" y="99.7">GND</text>
<text x="138.2" y="97.2">GND</text>
<text x="144.9" y="99.7">GND</text>
<text x="144.9" y="97.2">GND</text>
<text x="167.1" y="99.9">GND</text>
<text x="177.3" y="97.3">C13</text>
<text x="177.3" y="99.6">10uF</text>
<text x="187.4" y="97.3">C14</text>
<text x="187.5" y="99.6">100nF</text>
<text x="200.1" y="96.6">U1G</text>
<text x="200.7" y="98.5">40106</text>
<text x="212.8" y="97.3">C15</text>
<text x="212.9" y="99.6">100nF</text>
<text x="224.4" y="96.6">U2E</text>
<text x="224.7" y="98.5">4070</text>
<text x="236.9" y="97.3">C16</text>
<text x="237.1" y="99.6">100nF</text>
<text x="251" y="96.6">U3E</text>
<text x="251.5" y="98.5">4066</text>
<text x="24.7" y="103.7">C3</text>
<text x="25" y="106">100nF</text>
<text x="32.9" y="107.2">100k</text>
<text x="33.2" y="105.3">RV4</text>
<text x="138.2" y="104.8">-12V</text>
<text x="138.2" y="102.2">GND</text>
<text x="144.9" y="102.2">GND</text>
<text x="145.1" y="104.8">-12V</text>
<text x="156.3" y="104">PWR_FLAG</text>
<text x="172.2" y="106.7">GND</text>
<text x="182.3" y="106.7">GND</text>
<text x="200" y="103.8" transform="rotate(-90 200 103.8)">VDD</text>
<text x="207.7" y="106.7">GND</text>
<text x="224.2" y="103.8" transform="rotate(-90 224.2 103.8)">VDD</text>
<text x="231.9" y="106.7">GND</text>
<text x="250.8" y="103.8" transform="rotate(-90 250.8 103.8)">VDD</text>
<text x="19.8" y="113">GND</text>
<text x="200" y="113.3" transform="rotate(-90 200 113.3)">VSS</text>
<text x="224.2" y="113.3" transform="rotate(-90 224.2 113.3)">VSS</text>
<text x="250.8" y="113.3" transform="rotate(-90 250.8 113.3)">VSS</text>
<text x="171" y="118.2">+12V</text>
<text x="33.1" y="122">40106</text>
<text x="33.8" y="120.1">U1B</text>
<text x="149.8" y="125.7">SW_DPDT_x2</text>
<text x="152.4" y="123.1">SW2B</text>
<text x="197.6" y="124.5">GND</text>
<text x="221.7" y="124.5">GND</text>
<text x="248.4" y="124.5">GND</text>
<text x="78.1" y="131.9">4070</text>
<text x="78.3" y="129.6">U2C</text>
<text x="105.4" y="130.7">SW2A</text>
<text x="175.2" y="129.1">Q2</text>
<text x="175.7" y="131.4">2N3904</text>
<text x="185" y="131.2">C12</text>
<text x="24.7" y="132.9">C4</text>
<text x="25" y="135.2">100nF</text>
<text x="32.9" y="136.4">100k</text>
<text x="33.2" y="134.5">RV5</text>
<text x="101.5" y="133.3">SW_DPDT_x2</text>
<text x="184.6" y="133.6">47uF</text>
<text x="196.5" y="132.6">R10</text>
<text x="197.2" y="134.9">1k</text>
<text x="19.8" y="142.2">GND</text>
<text x="135.6" y="139.1">U3B</text>
<text x="135.9" y="141.4">4066</text>
<text x="146.8" y="139.2">R6</text>
<text x="147" y="141.5">100k</text>
<text x="174.7" y="143">R8</text>
<text x="33.8" y="149.3">U1A</text>
<text x="98.2" y="148.8">10uF</text>
<text x="99.2" y="146.5">C9</text>
<text x="111.2" y="149.8">1N4148</text>
<text x="113.2" y="147.5">D4</text>
<text x="174.7" y="145.3">1k</text>
<text x="33.1" y="151.2">40106</text>
<text x="143" y="151.1">GND</text>
<text x="170.9" y="154.9">GND</text>
<text x="96" y="158.3">R2</text>
<text x="96.2" y="160.6">100k</text>
<text x="110.2" y="158.3">D3</text>
<text x="110.6" y="160.6">1N4148</text>
<text x="125.2" y="158.3">C10</text>
<text x="125.2" y="160.6">47uF</text>
<text x="134.1" y="158.3">R5</text>
<text x="134.1" y="160.6">2k</text>
<text x="24.7" y="162.1">C5</text>
<text x="25" y="164.4">100nF</text>
<text x="32.9" y="165.7">100k</text>
<text x="33.2" y="163.8">RV6</text>
<text x="92.2" y="167.6">GND</text>
<text x="106.1" y="167.6">GND</text>
<text x="120.1" y="167.6">GND</text>
<text x="126.8" y="165.8">RV8</text>
<text x="19.8" y="171.4">GND</text>
<text x="56.5" y="169.1">4070</text>
<text x="56.7" y="171.4">U2A</text>
<text x="126" y="168.1">100k</text>
<text x="33.8" y="178.5">U1C</text>
<text x="130.3" y="179.1">GND</text>
<text x="33.1" y="180.4">40106</text>
<text x="24.7" y="191.3">C6</text>
<text x="25" y="193.6">100nF</text>
<text x="19.8" y="200.7">GND</text>
</g>
<g font-size="1.8" fill="#0000c2">
<text x="31.1" y="26.4">FREQ_A1</text>
<text x="119.4" y="37.8">EG_BYPASS_A</text>
<text x="88.9" y="45.5">EG_BYPASS_A</text>
<text x="31.7" y="55.6">FREQ_A2</text>
<text x="115.6" y="74.7">DECAY_A</text>
<text x="31.1" y="86.1">FREQ_B1</text>
<text x="31.7" y="115.3">FREQ_B2</text>
<text x="141" y="130.6">EG_BYPASS_B</text>
<text x="110.5" y="138.2">EG_BYPASS_B</text>
<text x="31.1" y="144.5">FREQ_B3</text>
<text x="137.2" y="167.4">DECAY_A</text>
<text x="31.7" y="173.7">FREQ_B4</text>
</g>
</svg>
